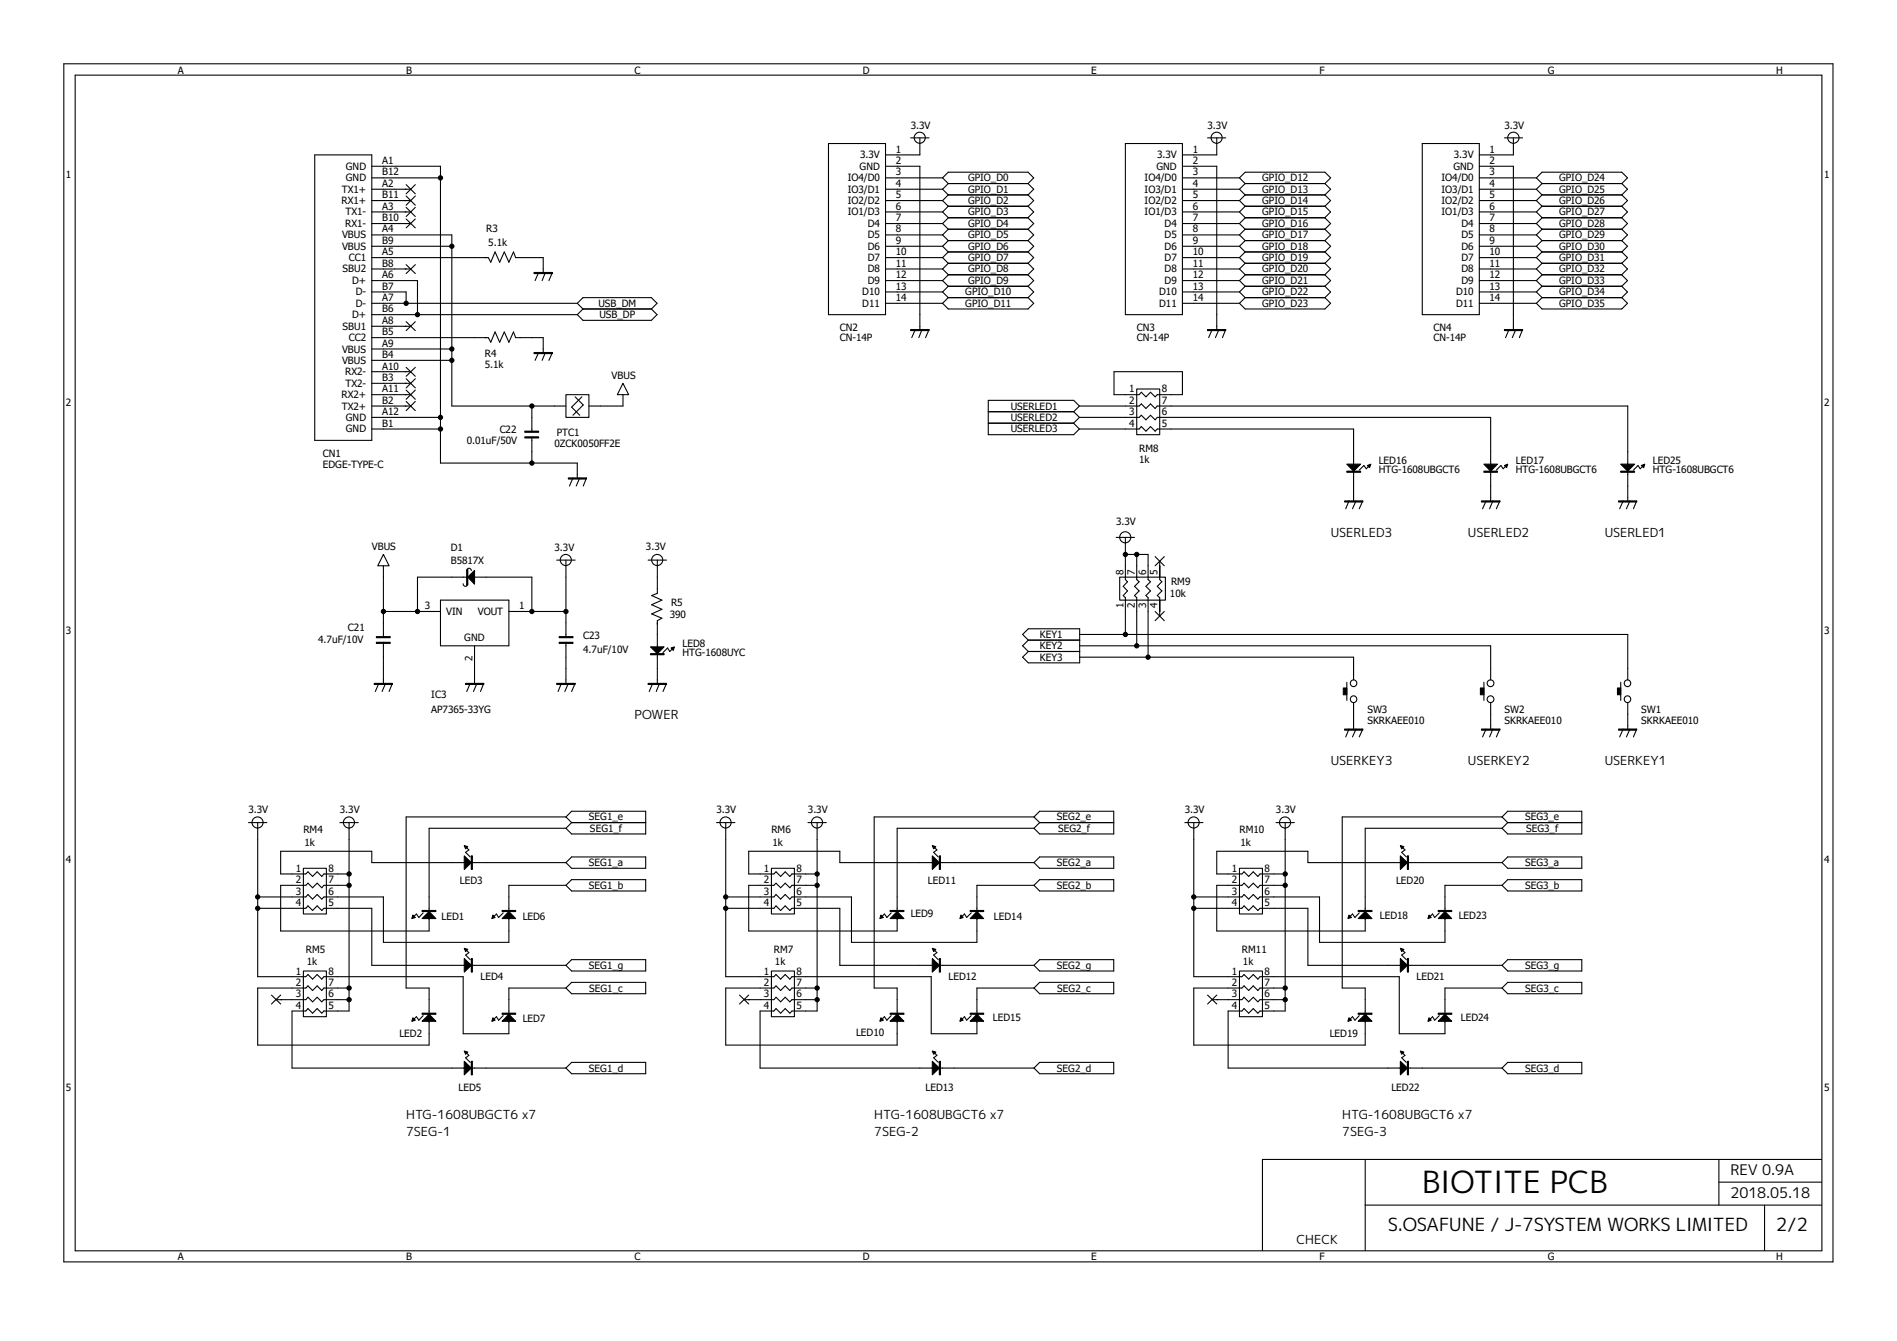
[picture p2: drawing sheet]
<svg xmlns="http://www.w3.org/2000/svg" width="297mm" height="210mm" viewBox="0 0 297 210" stroke-linecap="round" stroke-linejoin="round" font-family="sans-serif">
<g fill="none" stroke="#000" stroke-width=".17">
<path d="M10 10h277v187.6h-277zM11.8 11.8h273.4v184.1h-273.4zM49.3 24.3h8.9v44.7h-8.9zM58.2 29.6h6.1M58.2 31.4h6.1M58.2 33.2h6.1M58.2 35h6.1M58.2 36.8h12.5v26.8h17.9M58.2 26h10.8v46.5h21.4v2.3M58.2 27.9h10.8M58.2 38.6h12.5M63.6 28.9l1.4 1.5"/>
<path d="M63.6 30.7l1.4 1.4M63.6 32.5l1.4 1.4M63.6 34.3l1.4 1.4M65 28.9l-1.4 1.5M65 30.7l-1.4 1.4M65 32.5l-1.4 1.4M65 34.3l-1.4 1.4M129.7 22.5h8.9v26.8h-8.9zM138.6 29.6h9M138.6 31.4h9M138.6 33.2h9M138.6 35h9"/>
<path d="M138.6 26h5.4v25.6M138.6 27.9h9M138.6 36.8h9M138.6 38.6h9M142.6 21.6h2.9M144 21.6v2.7h-5.4M147.6 27.9l.9-.9h12.5l.8 .9-.8 .8M147.6 27.9l.9 .8M147.6 29.6l.9 .9M147.6 31.4l.9 .9M147.6 35l.9-.9h12.5l.8 .9-.8 .9M147.6 35l.9 .9"/>
<path d="M147.6 36.8l.9 .9M147.6 38.6l.9 .9M148.5 37.7l-.9 .9M148.5 39.5l-.9 .8M148.5 28.7h12.5M148.5 28.7l-.9 .9M148.5 30.5h12.5M148.5 30.5l-.9 .9M148.5 32.3h12.5M148.5 32.3l-.9 .9M148.5 35.9h12.5M148.5 35.9l-.9 .9"/>
<path d="M148.5 37.7h12.5M148.5 39.5h12.5M161 28.7l.8 .9-.8 .9M161 30.5l.8 .9-.8 .9M161 32.3l.8 .9-.8 .9h-12.5l-.9-.9M161 35.9l.8 .9-.8 .9M161 37.7l.8 .9-.8 .9M161 39.5l.8 .8-.8 .9M176.2 22.5h8.9v26.8h-8.9zM185.1 29.6h9M185.1 31.4h9M185.1 33.2h9"/>
<path d="M185.1 35h9M185.1 26h5.4v25.6M185.1 27.9h9M185.1 36.8h9M185.1 38.6h9M189.1 21.6h2.8M190.5 21.6v2.7h-5.4M194.1 35l.8-.9h12.5l.9 .9-.9 .9M194.1 27.9l.8-.9h12.5l.9 .9-.9 .8M194.1 38.6l.8 .9M194.1 36.8l.8 .9M194.1 35l.8 .9"/>
<path d="M194.1 31.4l.8 .9M194.1 29.6l.8 .9M194.1 27.9l.8 .8M194.9 28.7h12.5M194.9 30.5h12.5M194.9 32.3h12.5M194.9 35.9h12.5M194.9 37.7h12.5M194.9 39.5h12.5M194.9 39.5l-.8 .8M194.9 37.7l-.8 .9M194.9 35.9l-.8 .9"/>
<path d="M194.9 32.3l-.8 .9M194.9 30.5l-.8 .9M194.9 28.7l-.8 .9M207.4 32.3l.9 .9-.9 .9h-12.5l-.8-.9M207.4 35.9l.9 .9-.9 .9M207.4 37.7l.9 .9-.9 .9M207.4 30.5l.9 .9-.9 .9M207.4 39.5l.9 .8-.9 .9M207.4 28.7l.9 .9-.9 .9M222.7 22.5h8.9v26.8h-8.9zM231.6 29.6h8.9M231.6 31.4h8.9"/>
<path d="M231.6 33.2h8.9M231.6 35h8.9M231.6 26h5.3v25.6M231.6 27.9h8.9M231.6 36.8h8.9M231.6 38.6h8.9M235.5 21.6h2.9M236.9 21.6v2.7h-5.3M240.5 27.9l.9-.9h12.5l.9 .9-.9 .8M240.5 35l.9-.9h12.5l.9 .9-.9 .9M240.5 31.4l.9 .9M240.5 29.6l.9 .9"/>
<path d="M240.5 27.9l.9 .8M240.5 38.6l.9 .9M240.5 36.8l.9 .9M240.5 35l.9 .9M241.4 28.7h12.5M241.4 30.5h12.5M241.4 32.3h12.5M241.4 35.9h12.5M241.4 37.7h12.5M241.4 39.5h12.5M241.4 30.5l-.9 .9M241.4 28.7l-.9 .9"/>
<path d="M241.4 39.5l-.9 .8M241.4 37.7l-.9 .9M241.4 35.9l-.9 .9M241.4 32.3l-.9 .9M253.9 32.3l.9 .9-.9 .9h-12.5l-.9-.9M253.9 30.5l.9 .9-.9 .9M253.9 28.7l.9 .9-.9 .9M253.9 39.5l.9 .8-.9 .9M253.9 37.7l.9 .9-.9 .9M253.9 35.9l.9 .9-.9 .9M58.2 42.1h6.1M58.2 51.1h6.1"/>
<path d="M58.2 58.2h6.1M58.2 40.3h18.3l.3 .8 .7-1.6 .7 1.6 .8-1.6 .7 1.6 .7-1.6 .3 .8h4.3v2.4M58.2 52.9h18.3l.3 .7 .7-1.6 .7 1.6 .8-1.6 .7 1.6 .7-1.6 .3 .9h4.3v2.3M58.2 43.9h7.2v5.4M58.2 45.7h5.4v1.8M58.2 47.5h32.2M58.2 49.3h32.2M58.2 54.7h12.5M58.2 56.4h12.5M63.6 41.4l1.4 1.4M63.6 50.4l1.4 1.4M63.6 57.5l1.4 1.4"/>
<path d="M63.6 59.3l1.4 1.4M65 41.4l-1.4 1.4M65 50.4l-1.4 1.4M65 57.5l-1.4 1.4M65 59.3l-1.4 1.4M84.3 42.7l-.5 1.2M84.3 55.2l-.5 1.2M85.4 42.7l-.5 1.2M85.4 55.2l-.5 1.2M86.5 42.7l-.6 1.2M86.5 55.2l-.6 1.2M90.4 47.5l.9-.9h10.7l.9 .9-.9 .9"/>
<path d="M90.4 47.5l.9 .9M91.3 48.4l-.9 .9M91.3 48.4h10.7M102 48.4l.9 .9-.9 .9h-10.7l-.9-.9M138.6 42.1h9M138.6 40.3h9M138.6 43.9h9M138.6 45.7h9M138.6 47.5h9M143.3 51.6l-.6 1.3M144.4 51.6l-.6 1.3M145.5 51.6l-.6 1.3"/>
<path d="M147.6 43.9l.9-.8h12.5l.8 .8-.8 .9M147.6 40.3l.9 .9M147.6 43.9l.9 .9M147.6 45.7l.9 .9M148.5 41.2l-.9 .9M148.5 46.6h12.5M148.5 44.8l-.9 .9M148.5 46.6l-.9 .9M148.5 41.2h12.5M148.5 44.8h12.5M161 44.8l.8 .9-.8 .9M161 46.6l.8 .9-.8 .9h-12.5l-.9-.9"/>
<path d="M161 41.2l.8 .9-.8 .9h-12.5l-.9-.9M174.4 58.2h10.7v3.6h-3.9l-.4 .3-.7-.7-.7 .7-.7-.7-.3 .4h-4zM185.1 42.1h9M185.1 40.3h9M185.1 43.9h9M185.1 45.7h9M185.1 47.5h9M189.8 51.6l-.6 1.3M190.8 51.6l-.5 1.3M191.9 51.6l-.5 1.3M194.1 43.9l.8-.8h12.5l.9 .8-.9 .9M194.1 45.7l.8 .9"/>
<path d="M194.1 43.9l.8 .9M194.1 40.3l.8 .9M194.9 46.6l-.8 .9M194.9 44.8l-.8 .9M194.9 46.6h12.5M194.9 41.2h12.5M194.9 44.8h12.5M194.9 41.2l-.8 .9M207.4 46.6l.9 .9-.9 .9h-12.5l-.8-.9M207.4 41.2l.9 .9-.9 .9h-12.5l-.8-.9M207.4 44.8l.9 .9-.9 .9M231.6 42.1h8.9"/>
<path d="M231.6 40.3h8.9M231.6 43.9h8.9M231.6 45.7h8.9M231.6 47.5h8.9M236.3 51.6l-.6 1.3M237.3 51.6l-.5 1.3M238.4 51.6l-.5 1.3M240.5 43.9l.9-.8h12.5l.9 .8-.9 .9M240.5 45.7l.9 .9M240.5 43.9l.9 .9M240.5 40.3l.9 .9M241.4 46.6h12.5"/>
<path d="M241.4 41.2h12.5M241.4 44.8h12.5M241.4 41.2l-.9 .9M241.4 46.6l-.9 .9M241.4 44.8l-.9 .9M253.9 41.2l.9 .9-.9 .9h-12.5l-.9-.9M253.9 46.6l.9 .9-.9 .9h-12.5l-.9-.9M253.9 44.8l.9 .9-.9 .9M58.2 60h6.1M58.2 61.8h6.1M58.2 63.6h6.1M58.2 65.4h10.8"/>
<path d="M58.2 67.2h10.8M63.6 61.1l1.4 1.4M63.6 62.9l1.4 1.4M65 61.1l-1.4 1.4M65 62.9l-1.4 1.4M83.3 63.6v3.9M83.3 68.4v4.1M88.6 61.8h3.6v3.6h-3.6zM89.7 74.8l-.5 1.3M90 62.1l1.3 1.3-1.6 1.6M90.8 74.8l-.6 1.3M91.1 62.1l-1.6 1.7 1.3 1.2"/>
<path d="M91.8 74.8l-.5 1.3M97.5 60l.9 1.8h-1.8zM97.5 61.8v1.8h-5.3M154.7 66.3h13.4l.9 .9-.9 .9h-13.4zM154.7 62.7h13.4l.9 .9-.9 .9 .9 .9-.9 .9h-13.4zM154.7 64.5h13.4M169 63.6h9.4l.3-.4 .7 .8 .7-.8 .7 .8 .4-.4h73.6v9.1M169 65.4h9.4l.3-.4 .7 .7 .7-.7 .7 .7 .4-.3h52.2v7.3M169 67.2h9.4l.3-.4 .7 .7 .7-.7 .7 .7 .4-.3h30.7v5.5M178 60.9h3.6v7.2h-3.6zM211.2 78.4l-.5 1.3M211.9 74v4.4"/>
<path d="M212.3 78.4l-.5 1.3M213.4 78.4l-.6 1.3M214.4 72.9l-.5 .5-.4-.5-.7 .7M232.7 78.4l-.6 1.3M233.4 74v4.4M233.7 78.4l-.5 1.3M234.8 78.4l-.5 1.3M235.9 72.9l-.6 .5-.3-.5-.7 .7M254.1 78.4l-.5 1.3M254.8 74v4.4M255.2 78.4l-.6 1.3M256.2 78.4l-.5 1.3"/>
<path d="M257.3 72.9l-.5 .5-.3-.5-.8 .7M60 86.8l.9 1.8h-1.8zM60 88.6v11.1M60 95.8h9M69 94h10.7v7.1h-10.7zM72.5 91.4a.36 .36 0 0 0 .4 .4 .36 .36 0 0 0 .3-.3M73.1 90.4h-7.7v5.4M73.8 89.3a.36 .36 0 0 0-.4-.3 .36 .36 0 0 0-.3 .4M74.1 90.4h9.2v5.4M79.7 95.8h8.9M87.2 87.7h2.8M88.6 87.7v12"/>
<path d="M101.5 87.7h2.9M102.9 87.7v5.2l-.9 .4 1.6 .7-1.6 .7 1.6 .7-1.6 .7 1.6 .7-.7 .4v4.1M169 99.4h85.8v7.1M174.8 84.2h2.8M175.3 90.4h7.2v3.6h-7.2zM176.2 84.2v6.6l.3 .3-.6 .7 .6 .7-.6 .8 .3 .3v5.8M176.2 86.8h3.5v4l.4 .3-.7 .7 .7 .7-.7 .8 .3 .3v9.3M178 86.8v4l.4 .3-.8 .7 .8 .7-.8 .8 .4 .3v7.5M180.8 95.8l1.5 1.4M180.8 87.2l1.5 1.4M181.6 87.9v2.9l.3 .3-.7 .7 .7 .7-.7 .8 .4 .3v2.9M182.3 95.8l-1.5 1.4"/>
<path d="M182.3 87.2l-1.5 1.4M59.3 107l-.5 1.3M60 100.6v6.4M60.4 107l-.6 1.3M61.4 107l-.5 1.3M73.6 107l-.5 1.3M74.3 101.1v5.9M74.7 107l-.6 1.3M75.7 107l-.5 1.3M87.9 107l-.5 1.3M88.6 100.6v6.4M89 107l-.6 1.3"/>
<path d="M90 107l-.5 1.3M102.2 107l-.6 1.3M102.9 102.5v4.5M103.3 107l-.6 1.3M104.4 107l-.6 1.3M105.4 101.5l-.5 .5-.4-.5-.7 .7M161 100.2l-.9-.8 .9-.9h8v5.3h-8l-.9-.9 .9-.9M161 100.2h8M161 100.2l-.9 .9 .9 .9M161 102h8M169 101.1h64.4v5.4M169 102.9h42.9v3.6"/>
<path d="M210.9 106.8v2.9M211.2 114.2l-.5 1.2M211.9 110.1v4.1M212.3 114.2l-.5 1.2M213.4 114.2l-.6 1.2M232.3 106.8v2.9M232.7 114.2l-.6 1.2M233.4 110.1v4.1M233.7 114.2l-.5 1.2M234.8 114.2l-.5 1.2M253.7 106.8v2.9M254.1 114.2l-.5 1.2"/>
<path d="M254.8 110.1v4.1M255.2 114.2l-.6 1.2M256.2 114.2l-.5 1.2M38.9 128.8h2.9M40.3 128.8v24.2h7.6l.3-.4 .7 .7 .8-.7 .7 .7 .3-.3h21.8v8.9h7.2v-2M47.5 136h3.6v7.1h-3.6zM53.2 128.8h2.9M54.7 128.8v29.5h-4l-.3 .4-.7-.8-.8 .8-.7-.8-.3 .4h-2.2v9h27M54.7 138.6h-4l-.3 .4-.7-.7-.8 .7-.7-.7-.3 .3h-4v7.2h23.3v-2M72.7 135.1h-14.5v-1.8h-14.3v3.6h4l.3-.4 .7 .7 .8-.7 .7 .7 .3-.3h4M72.9 132.6l.5 .5-.5 .4 .7 .7M74 135.1h14.6"/>
<path d="M88.6 129.7h-21.4v12.9M88.6 127.9h-25v26.8h3.6v4M88.6 138.6h-8.9v4M88.6 127.9l.9-.9h11.6v3.6h-11.6l-.9-.9M88.6 127.9l.9 .9M89.5 128.8h11.6M89.5 134.2h11.6v1.8h-11.6l-.9-.9zM89.5 137.8h11.6v1.7h-11.6l-.9-.9zM89.5 128.8l-.9 .9M112.2 128.8h2.9M113.6 128.8v24.2h7.6l.3-.4 .7 .7 .7-.7 .8 .7 .3-.3h21.8v8.9h7.2v-2M120.8 136h3.6v7.1h-3.6z"/>
<path d="M126.5 128.8h2.9M127.9 128.8v29.5h-3.9l-.3 .4-.8-.8-.7 .8-.7-.8-.3 .4h-2.2v9h27M127.9 138.6h-3.9l-.3 .4-.8-.7-.7 .7-.7-.7-.3 .3h-4v7.2h23.3v-2M146 135.1h-14.5v-1.8h-14.3v3.6h4l.3-.4 .7 .7 .7-.7 .8 .7 .3-.3h3.9M146.2 132.6l.5 .5-.5 .4 .7 .7M147.2 135.1h14.7M161.9 138.6h-8.9v4M161.9 129.7h-21.4v12.9M161.9 127.9h-25v26.8h3.6v4M161.9 127.9l.9-.9h11.6v3.6h-11.6l-.9-.9M161.9 127.9l.9 .9M162.8 128.8h11.6"/>
<path d="M162.8 134.2h11.6v1.8h-11.6l-.9-.9zM162.8 137.8h11.6v1.7h-11.6l-.9-.9zM162.8 128.8l-.9 .9M185.5 128.8h2.8M186.9 128.8v24.2h7.5l.4-.4 .7 .7 .7-.7 .7 .7 .4-.3h21.8v8.9h7.1v-2M194.1 136h3.6v7.1h-3.6zM199.8 128.8h2.8M201.2 128.8v29.5h-3.9l-.4 .4-.7-.8-.7 .8-.7-.8-.4 .4h-2.1v9h26.9M201.2 138.6h-3.9l-.4 .4-.7-.7-.7 .7-.7-.7-.4 .3h-3.9v7.2h23.2v-2M219.2 135.1h-14.4v-1.8h-14.3v3.6h3.9l.4-.4 .7 .7 .7-.7 .7 .7 .4-.3h3.9M219.5 132.6l.5 .5-.5 .4 .7 .7M220.5 135.1h14.7"/>
<path d="M235.2 129.7h-21.5v12.9M235.2 127.9h-25.1v26.8h3.6v4M235.2 138.6h-9v4M235.2 135.1l.9-.9h11.5v1.8h-11.5zM235.2 127.9l.9-.9h11.5v3.6h-11.5l-.9-.9M235.2 138.6l.9-.8h11.5v1.7h-11.5zM235.2 127.9l.9 .9M236.1 128.8h11.5M236.1 128.8l-.9 .9M40.3 142.2h7.6l.3-.3 .7 .7 .8-.7 .7 .7 .3-.4h7.5v9h14.5M40.3 140.5h7.6l.3-.4 .7 .7 .8-.7 .7 .7 .3-.3h9.3v7.1h19.7v-3.8M42.5 155.8l1.4 1.4"/>
<path d="M43.2 156.5h4.7l.3-.3 .7 .7 .8-.7 .7 .7 .3-.4h4M43.9 155.8l-1.4 1.4M47.5 152.1h3.6v7.1h-3.6zM54.7 154.7h-4l-.3 .4-.7-.7-.8 .7-.7-.7-.3 .3h-7.6v9h26.9v-3.8M66.3 159l-.7 .8-.4-.6-.6 .6M66.3 143l-.7 .7-.4-.6-.6 .6M72.9 148.7l.5 .5-.5 .4 .7 .7M74 151.2h14.6M78.8 143l-.7 .7-.4-.6-.5 .6M78.8 159l-.7 .8-.4-.6-.5 .6M88.6 154.7h-8.9v4M89.5 150.3h11.6v1.8h-11.6l-.9-.9z"/>
<path d="M89.5 153.8h11.6v1.8h-11.6l-.9-.9zM113.6 142.2h7.6l.3-.3 .7 .7 .7-.7 .8 .7 .3-.4h7.5v9h14.5M113.6 140.5h7.6l.3-.4 .7 .7 .7-.7 .8 .7 .3-.3h9.3v7.1h19.7v-3.8M115.8 155.8l1.4 1.4M116.5 156.5h4.7l.3-.3 .7 .7 .7-.7 .8 .7 .3-.4h3.9M117.2 155.8l-1.4 1.4M120.8 152.1h3.6v7.1h-3.6zM127.9 154.7h-3.9l-.3 .4-.8-.7-.7 .7-.7-.7-.3 .3h-7.6v9h26.9v-3.8M139.5 143l-.6 .7-.4-.6-.6 .6M139.5 159l-.6 .8-.4-.6-.6 .6M146.2 148.7l.5 .5-.5 .4 .7 .7M147.2 151.2h14.7"/>
<path d="M152.1 143l-.8 .7-.3-.6-.5 .6M152.1 159l-.8 .8-.3-.6-.5 .6M161.9 154.7h-8.9v4M162.8 150.3h11.6v1.8h-11.6l-.9-.9zM162.8 153.8h11.6v1.8h-11.6l-.9-.9zM186.9 142.2h7.5l.4-.3 .7 .7 .7-.7 .7 .7 .4-.4h7.5v9h14.4M186.9 140.5h7.5l.4-.4 .7 .7 .7-.7 .7 .7 .4-.3h9.3v7.1h19.6v-3.8M189.1 155.8l1.4 1.4M189.8 156.5h4.6l.4-.3 .7 .7 .7-.7 .7 .7 .4-.4h3.9M190.5 155.8l-1.4 1.4M194.1 152.1h3.6v7.1h-3.6zM201.2 154.7h-3.9l-.4 .4-.7-.7-.7 .7-.7-.7-.4 .3h-7.5v9h26.8v-3.8"/>
<path d="M212.8 159l-.7 .8-.3-.6-.6 .6M212.8 143l-.7 .7-.3-.6-.6 .6M219.5 148.7l.5 .5-.5 .4 .7 .7M220.5 151.2h14.7M225.3 143l-.7 .7-.3-.6-.6 .6M225.3 159l-.7 .8-.3-.6-.6 .6M235.2 154.7h-9v4M235.2 151.2l.9-.9h11.5v1.8h-11.5zM235.2 154.7l.9-.9h11.5v1.8h-11.5zM72.9 164.8l.5 .5-.5 .4 .7 .7M74 167.3h14.6M89.5 166.4h11.6v1.7h-11.6l-.9-.8z"/>
<path d="M146.2 164.8l.5 .5-.5 .4 .7 .7M147.2 167.3h14.7M162.8 166.4h11.6v1.7h-11.6l-.9-.8zM219.5 164.8l.5 .5-.5 .4 .7 .7M220.5 167.3h14.7M235.2 167.3l.9-.9h11.5v1.7h-11.5zM213.7 181.6v14.2M213.7 188.7h71.5M269.1 181.6v7.1M269.1 185.1h16.1M276.3 188.7v7.1M285.2 181.6h-87.5v14.2"/>
<circle cx="144" cy="21.6" r=".87"/>
<circle cx="190.5" cy="21.6" r=".87"/>
<circle cx="236.9" cy="21.6" r=".88"/>
<circle cx="88.6" cy="87.7" r=".87"/>
<circle cx="102.9" cy="87.7" r=".87"/>
<circle cx="176.2" cy="84.1" r=".87"/>
<circle cx="211.9" cy="109.5" r=".52"/>
<circle cx="211.9" cy="107" r=".52"/>
<circle cx="233.4" cy="107" r=".53"/>
<circle cx="233.4" cy="109.5" r=".53"/>
<circle cx="254.8" cy="109.5" r=".52"/>
<circle cx="254.8" cy="107" r=".52"/>
<circle cx="40.3" cy="128.8" r=".87"/>
<circle cx="54.6" cy="128.8" r=".87"/>
<circle cx="113.6" cy="128.8" r=".87"/>
<circle cx="127.9" cy="128.8" r=".87"/>
<circle cx="186.9" cy="128.8" r=".87"/>
<circle cx="201.2" cy="128.8" r=".87"/>
</g>
<g fill="#000" stroke="#000" stroke-width=".17">
<path d="M83.6 42.7h2.9v.1h-2.9zM83.6 55.2h2.9v.2h-2.9zM142.6 51.6h2.9v.2h-2.9zM189.1 51.6h2.8v.2h-2.8zM235.5 51.6h2.9v.2h-2.9zM82.2 67.5h2.1v.2h-2.1zM82.2 68.4h2.1v.2h-2.1zM89 74.8h2.8v.2h-2.8zM210.5 78.4h2.9v.2h-2.9zM210.9 73.8h2.1v.2h-2.1zM210.9 72.7h2.1l-1.1 1.1zM214.1 72.9l.5-.2-.2 .5z"/>
<path d="M231.9 78.4h2.9v.2h-2.9zM232.3 73.8h2.1v.2h-2.1zM232.3 72.7h2.1l-1 1.1zM235.5 72.9l.6-.2-.2 .5zM253.4 78.4h2.8v.2h-2.8zM253.7 73.8h2.2v.2h-2.2zM253.7 72.7h2.2l-1.1 1.1zM257 72.9l.5-.2-.2 .5zM58.9 99.7h2.2v.2h-2.2zM74.3 89.3v2.2l-1.1-1.1zM73.1 89.3l.1-.1v2.3l-.1 .2zM87.5 99.7h2.2v.2h-2.2z"/>
<path d="M58.6 107h2.8v.2h-2.8zM58.9 100.6h2.2v.2h-2.2zM72.9 107h2.8v.2h-2.8zM87.2 107h2.8v.2h-2.8zM87.5 100.6h2.2v.2h-2.2zM101.5 107h2.9v.2h-2.9zM101.9 102.4h2.1v.1h-2.1zM101.9 101.3h2.1l-1.1 1.1zM105.1 101.5l.5-.2-.2 .6zM210.3 107.7h.6v1.1h-.6zM210.5 114.2h2.9v.1h-2.9zM231.8 107.7h.5v1.1h-.5z"/>
<path d="M231.9 114.2h2.9v.1h-2.9zM253.2 107.7h.5v1.1h-.5zM253.4 114.2h2.8v.1h-2.8zM72.7 132.4l.5 .2-.3 .3zM72.7 134l1.1 1.1-1.1 1zM73.8 134h.2v2.1h-.2zM146 132.4l.5 .2-.3 .3zM146 134l1.1 1.1-1.1 1zM147.1 134h.1v2.1h-.1zM219.2 132.4l.6 .2-.3 .3zM219.2 134l1.1 1.1-1.1 1zM220.3 134h.2v2.1h-.2z"/>
<path d="M64.6 159.4l.4 .4-.5 .1zM64.6 143.3l.4 .4-.5 .1zM67.2 158.8l1 1.1h-2.1zM66.1 143.8l1.1-1.1 1 1.1zM66.1 158.7h2.1v.1h-2.1zM66.1 142.6h2.1v.1h-2.1zM72.7 148.5l.5 .2-.3 .3zM72.7 150.1l1.1 1.1-1.1 1zM73.8 150.1h.2v2.1h-.2zM77.2 143.3l.3 .4-.5 .1zM77.2 159.4l.3 .4-.5 .1zM79.7 142.7l1 1.1h-2.1z"/>
<path d="M79.7 158.8l1 1.1h-2.1zM78.6 142.6h2.1v.1h-2.1zM78.6 158.7h2.1v.1h-2.1zM137.9 143.3l.4 .4-.5 .1zM137.9 159.4l.4 .4-.5 .1zM140.5 142.7l1 1.1h-2.1zM140.5 158.8l1 1.1h-2.1zM139.4 142.6h2.1v.1h-2.1zM139.4 158.7h2.1v.1h-2.1zM146 148.5l.5 .2-.3 .3zM146 150.1l1.1 1.1-1.1 1zM147.1 150.1h.1v2.1h-.1z"/>
<path d="M150.5 143.3l.3 .4-.5 .1zM150.5 159.4l.3 .4-.5 .1zM153 142.7l1 1.1h-2.1zM153 158.8l1 1.1h-2.1zM151.9 142.6h2.1v.1h-2.1zM151.9 158.7h2.1v.1h-2.1zM211.2 159.4l.4 .4-.6 .1zM211.2 143.3l.4 .4-.6 .1zM213.7 158.8l1.1 1.1h-2.2zM212.6 143.8l1.1-1.1 1.1 1.1zM212.6 158.7h2.2v.1h-2.2zM212.6 142.6h2.2v.1h-2.2z"/>
<path d="M219.2 148.5l.6 .2-.3 .3zM219.2 150.1l1.1 1.1-1.1 1zM220.3 150.1h.2v2.1h-.2zM223.7 143.3l.4 .4-.5 .1zM223.7 159.4l.4 .4-.5 .1zM226.2 142.7l1.1 1.1h-2.1zM226.2 158.8l1.1 1.1h-2.1zM225.2 142.6h2.1v.1h-2.1zM225.2 158.7h2.1v.1h-2.1zM72.7 164.6l.5 .2-.3 .3zM72.7 166.2l1.1 1.1-1.1 1zM73.8 166.2h.2v2.1h-.2z"/>
<path d="M146 164.6l.5 .2-.3 .3zM146 166.2l1.1 1.1-1.1 1zM147.1 166.2h.1v2.1h-.1zM219.2 164.6l.6 .2-.3 .3zM219.2 166.2l1.1 1.1-1.1 1zM220.3 166.2h.2v2.1h-.2z"/>
</g>
<g fill="#000" stroke="#000" stroke-width=".16">
<circle cx="69" cy="27.9" r=".34"/>
<circle cx="70.7" cy="38.6" r=".34"/>
<circle cx="63.6" cy="47.5" r=".34"/>
<circle cx="65.4" cy="49.3" r=".34"/>
<circle cx="70.7" cy="56.4" r=".34"/>
<circle cx="70.7" cy="54.7" r=".34"/>
<circle cx="69" cy="65.4" r=".34"/>
<circle cx="69" cy="67.2" r=".34"/>
<circle cx="83.3" cy="63.6" r=".34"/>
<circle cx="83.3" cy="72.5" r=".34"/>
<circle cx="60" cy="95.8" r=".34"/>
<circle cx="65.4" cy="95.8" r=".34"/>
<circle cx="83.3" cy="95.8" r=".34"/>
<circle cx="88.6" cy="95.8" r=".34"/>
<circle cx="176.2" cy="99.4" r=".34"/>
<circle cx="176.2" cy="86.8" r=".34"/>
<circle cx="178" cy="86.8" r=".34"/>
<circle cx="178" cy="101.1" r=".34"/>
<circle cx="179.7" cy="102.9" r=".34"/>
<circle cx="54.7" cy="136.9" r=".34"/>
<circle cx="54.7" cy="138.6" r=".34"/>
<circle cx="127.9" cy="136.9" r=".34"/>
<circle cx="127.9" cy="138.6" r=".34"/>
<circle cx="201.2" cy="136.9" r=".34"/>
<circle cx="201.2" cy="138.6" r=".34"/>
<circle cx="40.3" cy="142.2" r=".34"/>
<circle cx="40.3" cy="140.5" r=".34"/>
<circle cx="54.7" cy="156.5" r=".34"/>
<circle cx="54.7" cy="154.7" r=".34"/>
<circle cx="113.6" cy="142.2" r=".34"/>
<circle cx="113.6" cy="140.5" r=".34"/>
<circle cx="127.9" cy="154.7" r=".34"/>
<circle cx="127.9" cy="156.5" r=".34"/>
<circle cx="186.9" cy="140.5" r=".34"/>
<circle cx="186.9" cy="142.2" r=".34"/>
<circle cx="201.2" cy="156.5" r=".34"/>
<circle cx="201.2" cy="154.7" r=".34"/>
</g>
<text font-size="4.8" x="222.7" y="186.9">BIOTITE PCB</text>
<g font-size="2.8">
<text x="217.3" y="192.8">S.OSAFUNE / J-7SYSTEM WORKS LIMITED</text>
<text x="278.1" y="192.8">2/2</text>
</g>
<g font-size="2.3">
<text x="270.9" y="184.1">REV 0.9A</text>
<text x="270.9" y="187.7">2018.05.18</text>
</g>
<g font-size="1.9">
<text x="208.4" y="84.1">USERLED3</text>
<text x="229.8" y="84.1">USERLED2</text>
<text x="251.2" y="84.1">USERLED1</text>
<text x="99.4" y="112.6">POWER</text>
<text x="208.4" y="119.8">USERKEY3</text>
<text x="229.8" y="119.8">USERKEY2</text>
<text x="251.2" y="119.8">USERKEY1</text>
<text x="63.6" y="175.2">HTG-1608UBGCT6 x7</text>
<text x="63.6" y="177.9">7SEG-1</text>
<text x="136.9" y="175.2">HTG-1608UBGCT6 x7</text>
<text x="136.9" y="177.9">7SEG-2</text>
<text x="210.1" y="175.2">HTG-1608UBGCT6 x7</text>
<text x="210.1" y="177.9">7SEG-3</text>
<text x="203" y="194.9">CHECK</text>
</g>
<g font-size="1.6">
<text x="27.9" y="11.6">A</text>
<text x="63.6" y="11.6">B</text>
<text x="99.4" y="11.6">C</text>
<text x="135.1" y="11.6">D</text>
<text x="170.8" y="11.6">E</text>
<text x="206.6" y="11.6">F</text>
<text x="242.3" y="11.6">G</text>
<text x="278.1" y="11.6">H</text>
<text x="140.3" y="23.9">1</text>
<text x="142.6" y="20.2">3.3V</text>
<text x="186.7" y="23.9">1</text>
<text x="189.1" y="20.2">3.3V</text>
<text x="233.2" y="23.9">1</text>
<text x="235.5" y="20.2">3.3V</text>
<text x="10.3" y="27.9">1</text>
<text x="54.1" y="26.6">GND</text>
<text x="54.1" y="28.4">GND</text>
<text x="59.8" y="25.7">A1</text>
<text x="59.8" y="27.5">B12</text>
<text x="59.8" y="29.3">A2</text>
<text x="132.7" y="28.4">IO4/D0</text>
<text x="134.6" y="26.6">GND</text>
<text x="134.7" y="24.8">3.3V</text>
<text x="140.3" y="25.7">2</text>
<text x="140.3" y="27.5">3</text>
<text x="140.3" y="29.3">4</text>
<text x="151.6" y="28.4">GPIO_D0</text>
<text x="179.2" y="28.4">IO4/D0</text>
<text x="181.1" y="26.6">GND</text>
<text x="181.1" y="24.8">3.3V</text>
<text x="186.7" y="25.7">2</text>
<text x="186.7" y="27.5">3</text>
<text x="186.7" y="29.3">4</text>
<text x="197.6" y="28.4">GPIO_D12</text>
<text x="225.7" y="28.4">IO4/D0</text>
<text x="227.5" y="26.6">GND</text>
<text x="227.6" y="24.8">3.3V</text>
<text x="233.2" y="25.7">2</text>
<text x="233.2" y="27.5">3</text>
<text x="233.2" y="29.3">4</text>
<text x="244.1" y="28.4">GPIO_D24</text>
<text x="285.6" y="27.9">1</text>
<text x="53.5" y="32">RX1+</text>
<text x="53.5" y="30.2">TX1+</text>
<text x="54.1" y="35.5">RX1-</text>
<text x="54.1" y="33.7">TX1-</text>
<text x="59.8" y="32.9">A3</text>
<text x="59.8" y="31.1">B11</text>
<text x="59.8" y="34.6">B10</text>
<text x="132.7" y="30.2">IO3/D1</text>
<text x="132.7" y="32">IO2/D2</text>
<text x="132.7" y="33.7">IO1/D3</text>
<text x="135.8" y="35.5">D4</text>
<text x="140.3" y="31.1">5</text>
<text x="140.3" y="34.6">7</text>
<text x="140.3" y="32.9">6</text>
<text x="151.6" y="30.2">GPIO_D1</text>
<text x="151.6" y="32">GPIO_D2</text>
<text x="151.6" y="33.7">GPIO_D3</text>
<text x="151.6" y="35.5">GPIO_D4</text>
<text x="179.2" y="30.2">IO3/D1</text>
<text x="179.2" y="32">IO2/D2</text>
<text x="179.2" y="33.7">IO1/D3</text>
<text x="182.3" y="35.5">D4</text>
<text x="186.7" y="31.1">5</text>
<text x="186.7" y="34.6">7</text>
<text x="186.7" y="32.9">6</text>
<text x="197.6" y="35.5">GPIO_D16</text>
<text x="197.6" y="33.7">GPIO_D15</text>
<text x="197.6" y="32">GPIO_D14</text>
<text x="197.6" y="30.2">GPIO_D13</text>
<text x="225.7" y="30.2">IO3/D1</text>
<text x="225.7" y="32">IO2/D2</text>
<text x="225.7" y="33.7">IO1/D3</text>
<text x="228.8" y="35.5">D4</text>
<text x="233.2" y="31.1">5</text>
<text x="233.2" y="34.6">7</text>
<text x="233.2" y="32.9">6</text>
<text x="244.1" y="32">GPIO_D26</text>
<text x="244.1" y="30.2">GPIO_D25</text>
<text x="244.1" y="33.7">GPIO_D27</text>
<text x="244.1" y="35.5">GPIO_D28</text>
<text x="53.6" y="37.3">VBUS</text>
<text x="53.6" y="39.1">VBUS</text>
<text x="54.6" y="40.9">CC1</text>
<text x="59.8" y="36.4">A4</text>
<text x="59.8" y="38.2">B9</text>
<text x="59.8" y="40">A5</text>
<text x="59.8" y="41.8">B8</text>
<text x="76.1" y="36.4">R3</text>
<text x="76.5" y="38.6">5.1k</text>
<text x="135.8" y="37.3">D5</text>
<text x="135.8" y="39.1">D6</text>
<text x="135.8" y="40.9">D7</text>
<text x="140.3" y="36.4">8</text>
<text x="140.3" y="38.2">9</text>
<text x="140.3" y="40">10</text>
<text x="140.3" y="41.8">11</text>
<text x="151.6" y="37.3">GPIO_D5</text>
<text x="151.6" y="39.1">GPIO_D6</text>
<text x="151.6" y="40.9">GPIO_D7</text>
<text x="182.3" y="37.3">D5</text>
<text x="182.3" y="39.1">D6</text>
<text x="182.3" y="40.9">D7</text>
<text x="186.7" y="36.4">8</text>
<text x="186.7" y="38.2">9</text>
<text x="186.7" y="40">10</text>
<text x="186.7" y="41.8">11</text>
<text x="197.6" y="40.9">GPIO_D19</text>
<text x="197.6" y="39.1">GPIO_D18</text>
<text x="197.6" y="37.3">GPIO_D17</text>
<text x="228.8" y="37.3">D5</text>
<text x="228.8" y="39.1">D6</text>
<text x="228.8" y="40.9">D7</text>
<text x="233.2" y="36.4">8</text>
<text x="233.2" y="38.2">9</text>
<text x="233.2" y="40">10</text>
<text x="233.2" y="41.8">11</text>
<text x="244.1" y="40.9">GPIO_D31</text>
<text x="244.1" y="39.1">GPIO_D30</text>
<text x="244.1" y="37.3">GPIO_D29</text>
<text x="53.6" y="42.7">SBU2</text>
<text x="55.1" y="44.4">D+</text>
<text x="55.7" y="46.3">D-</text>
<text x="59.8" y="43.6">A6</text>
<text x="59.8" y="47.2">A7</text>
<text x="59.8" y="45.3">B7</text>
<text x="135" y="46.3">D10</text>
<text x="135.8" y="42.7">D8</text>
<text x="135.8" y="44.4">D9</text>
<text x="140.3" y="43.6">12</text>
<text x="140.3" y="45.3">13</text>
<text x="140.3" y="47.2">14</text>
<text x="151.1" y="46.3">GPIO_D10</text>
<text x="151.6" y="42.7">GPIO_D8</text>
<text x="151.6" y="44.4">GPIO_D9</text>
<text x="181.5" y="46.3">D10</text>
<text x="182.3" y="42.7">D8</text>
<text x="182.3" y="44.4">D9</text>
<text x="186.7" y="43.6">12</text>
<text x="186.7" y="45.3">13</text>
<text x="186.7" y="47.2">14</text>
<text x="197.6" y="46.3">GPIO_D22</text>
<text x="197.6" y="44.4">GPIO_D21</text>
<text x="197.6" y="42.7">GPIO_D20</text>
<text x="228" y="46.3">D10</text>
<text x="228.8" y="42.7">D8</text>
<text x="228.8" y="44.4">D9</text>
<text x="233.2" y="43.6">12</text>
<text x="233.2" y="45.3">13</text>
<text x="233.2" y="47.2">14</text>
<text x="244.1" y="46.3">GPIO_D34</text>
<text x="244.1" y="44.4">GPIO_D33</text>
<text x="244.1" y="42.7">GPIO_D32</text>
<text x="53.6" y="51.6">SBU1</text>
<text x="54.6" y="53.4">CC2</text>
<text x="55.1" y="49.8">D+</text>
<text x="55.7" y="48">D-</text>
<text x="59.8" y="52.5">B5</text>
<text x="59.8" y="48.9">B6</text>
<text x="59.8" y="50.7">A8</text>
<text x="93.7" y="48">USB_DM</text>
<text x="93.9" y="49.8">USB_DP</text>
<text x="131.5" y="53.4">CN-14P</text>
<text x="131.5" y="51.8">CN2</text>
<text x="135" y="48">D11</text>
<text x="151.1" y="48">GPIO_D11</text>
<text x="178" y="53.4">CN-14P</text>
<text x="178" y="51.8">CN3</text>
<text x="181.5" y="48">D11</text>
<text x="197.6" y="48">GPIO_D23</text>
<text x="224.5" y="53.4">CN-14P</text>
<text x="224.5" y="51.8">CN4</text>
<text x="228" y="48">D11</text>
<text x="244.1" y="48">GPIO_D35</text>
<text x="53.6" y="55.2">VBUS</text>
<text x="53.6" y="57">VBUS</text>
<text x="54.1" y="58.8">RX2-</text>
<text x="59.8" y="54.3">A9</text>
<text x="59.8" y="56.1">B4</text>
<text x="59.8" y="57.9">A10</text>
<text x="59.8" y="59.6">B3</text>
<text x="75.9" y="57.7">5.1k</text>
<text x="75.9" y="55.9">R4</text>
<text x="95.8" y="59.3">VBUS</text>
<text x="10.3" y="63.6">2</text>
<text x="53.5" y="62.4">RX2+</text>
<text x="53.5" y="64.1">TX2+</text>
<text x="54.1" y="60.5">TX2-</text>
<text x="54.1" y="65.9">GND</text>
<text x="59.8" y="65">A12</text>
<text x="59.8" y="61.4">A11</text>
<text x="59.8" y="63.2">B2</text>
<text x="158.2" y="64.1">USERLED1</text>
<text x="158.2" y="65.9">USERLED2</text>
<text x="176.8" y="61.4">1</text>
<text x="176.8" y="63.2">2</text>
<text x="176.8" y="65">3</text>
<text x="181.9" y="65">6</text>
<text x="181.9" y="63.2">7</text>
<text x="181.9" y="61.4">8</text>
<text x="285.6" y="63.6">2</text>
<text x="50.5" y="71.6">CN1</text>
<text x="54.1" y="67.7">GND</text>
<text x="59.8" y="66.8">B1</text>
<text x="73.1" y="69.5">0.01uF/50V</text>
<text x="78.2" y="67.9">C22</text>
<text x="86.8" y="70">0ZCK0050FF2E</text>
<text x="87.2" y="68.2">PTC1</text>
<text x="158.2" y="67.7">USERLED3</text>
<text x="176.8" y="66.8">4</text>
<text x="178.4" y="70.7">RM8</text>
<text x="181.9" y="66.8">5</text>
<text x="50.5" y="73.2">EDGE-TYPE-C</text>
<text x="178.4" y="72.5">1k</text>
<text x="215.9" y="74.1">HTG-1608UBGCT6</text>
<text x="215.9" y="72.7">LED16</text>
<text x="237.3" y="74.1">HTG-1608UBGCT6</text>
<text x="237.3" y="72.7">LED17</text>
<text x="258.8" y="74.1">HTG-1608UBGCT6</text>
<text x="258.8" y="72.7">LED25</text>
<text x="174.8" y="82.2">3.3V</text>
<text x="58.2" y="86.1">VBUS</text>
<text x="70.6" y="88.3">B5817X</text>
<text x="70.6" y="86.3">D1</text>
<text x="86.8" y="86.3">3.3V</text>
<text x="101.1" y="86.1">3.3V</text>
<text x="66.5" y="95.4">3</text>
<text x="81.3" y="95.4">1</text>
<text x="105.1" y="94.9">R5</text>
<text x="175.9" y="95.2" transform="rotate(-90 175.9 95.2)">1</text>
<text x="175.9" y="90" transform="rotate(-90 175.9 90)">8</text>
<text x="177.7" y="95.2" transform="rotate(-90 177.7 95.2)">2</text>
<text x="177.7" y="90" transform="rotate(-90 177.7 90)">7</text>
<text x="179.5" y="95.2" transform="rotate(-90 179.5 95.2)">3</text>
<text x="179.5" y="90" transform="rotate(-90 179.5 90)">6</text>
<text x="181.2" y="95.2" transform="rotate(-90 181.2 95.2)">4</text>
<text x="181.2" y="90" transform="rotate(-90 181.2 90)">5</text>
<text x="183.2" y="93.4">10k</text>
<text x="183.3" y="91.7">RM9</text>
<text x="10.3" y="99.4">3</text>
<text x="49.8" y="100.8">4.7uF/10V</text>
<text x="54.5" y="98.8">C21</text>
<text x="69.8" y="96.3">VIN</text>
<text x="72.7" y="100.4">GND</text>
<text x="74.8" y="96.3">VOUT</text>
<text x="91.3" y="100">C23</text>
<text x="104.9" y="96.8">390</text>
<text x="106.8" y="101.3">LED8</text>
<text x="162.8" y="99.9">KEY1</text>
<text x="162.8" y="101.6">KEY2</text>
<text x="285.6" y="99.4">3</text>
<text x="74" y="103.6" transform="rotate(-90 74 103.6)">2</text>
<text x="91.3" y="102.2">4.7uF/10V</text>
<text x="106.8" y="102.7">HTG-1608UYC</text>
<text x="162.8" y="103.5">KEY3</text>
<text x="67.5" y="111.7">AP7365-33YG</text>
<text x="67.5" y="109.3">IC3</text>
<text x="214.1" y="113.5">SKRKAEE010</text>
<text x="214.1" y="111.7">SW3</text>
<text x="235.5" y="113.5">SKRKAEE010</text>
<text x="235.5" y="111.7">SW2</text>
<text x="257" y="113.5">SKRKAEE010</text>
<text x="257" y="111.7">SW1</text>
<text x="38.9" y="127.4">3.3V</text>
<text x="47.5" y="130.4">RM4</text>
<text x="53.2" y="127.4">3.3V</text>
<text x="92.2" y="128.5">SEG1_e</text>
<text x="92.4" y="130.3">SEG1_f</text>
<text x="112.2" y="127.4">3.3V</text>
<text x="120.8" y="130.4">RM6</text>
<text x="126.5" y="127.4">3.3V</text>
<text x="165.5" y="128.5">SEG2_e</text>
<text x="165.7" y="130.3">SEG2_f</text>
<text x="185.5" y="127.4">3.3V</text>
<text x="194.1" y="130.4">RM10</text>
<text x="199.8" y="127.4">3.3V</text>
<text x="238.8" y="128.5">SEG3_e</text>
<text x="238.9" y="130.3">SEG3_f</text>
<text x="10.3" y="135.1">4</text>
<text x="46.3" y="136.5">1</text>
<text x="47.7" y="132.4">1k</text>
<text x="51.4" y="136.5">8</text>
<text x="92.2" y="135.6">SEG1_a</text>
<text x="119.6" y="136.5">1</text>
<text x="120.9" y="132.4">1k</text>
<text x="124.7" y="136.5">8</text>
<text x="165.5" y="135.6">SEG2_a</text>
<text x="192.9" y="136.5">1</text>
<text x="194.2" y="132.4">1k</text>
<text x="198" y="136.5">8</text>
<text x="238.8" y="135.6">SEG3_a</text>
<text x="285.6" y="135.1">4</text>
<text x="46.3" y="138.3">2</text>
<text x="46.3" y="140.1">3</text>
<text x="46.3" y="141.9">4</text>
<text x="51.4" y="141.9">5</text>
<text x="51.4" y="140.1">6</text>
<text x="51.4" y="138.3">7</text>
<text x="72" y="138.5">LED3</text>
<text x="92.2" y="139.2">SEG1_b</text>
<text x="119.6" y="138.3">2</text>
<text x="119.6" y="140.1">3</text>
<text x="119.6" y="141.9">4</text>
<text x="124.7" y="141.9">5</text>
<text x="124.7" y="140.1">6</text>
<text x="124.7" y="138.3">7</text>
<text x="142.6" y="143.7">LED9</text>
<text x="145.3" y="138.5">LED11</text>
<text x="165.5" y="139.2">SEG2_b</text>
<text x="192.9" y="138.3">2</text>
<text x="192.9" y="140.1">3</text>
<text x="192.9" y="141.9">4</text>
<text x="198" y="141.9">5</text>
<text x="198" y="140.1">6</text>
<text x="198" y="138.3">7</text>
<text x="216" y="143.8">LED18</text>
<text x="218.6" y="138.5">LED20</text>
<text x="228.4" y="143.8">LED23</text>
<text x="238.8" y="139.2">SEG3_b</text>
<text x="47.9" y="149.2">RM5</text>
<text x="69.1" y="144">LED1</text>
<text x="81.8" y="144">LED6</text>
<text x="121.2" y="149.2">RM7</text>
<text x="155.6" y="144">LED14</text>
<text x="194.4" y="149.2">RM11</text>
<text x="46.3" y="152.6">1</text>
<text x="46.3" y="154.4">2</text>
<text x="48" y="151.2">1k</text>
<text x="51.4" y="154.4">7</text>
<text x="51.4" y="152.6">8</text>
<text x="75.2" y="153.5">LED4</text>
<text x="92.2" y="151.7">SEG1_g</text>
<text x="92.2" y="155.3">SEG1_c</text>
<text x="119.6" y="152.6">1</text>
<text x="119.6" y="154.4">2</text>
<text x="121.3" y="151.2">1k</text>
<text x="124.7" y="154.4">7</text>
<text x="124.7" y="152.6">8</text>
<text x="148.5" y="153.5">LED12</text>
<text x="165.5" y="151.7">SEG2_g</text>
<text x="165.5" y="155.3">SEG2_c</text>
<text x="192.9" y="152.6">1</text>
<text x="192.9" y="154.4">2</text>
<text x="194.6" y="151.2">1k</text>
<text x="198" y="154.4">7</text>
<text x="198" y="152.6">8</text>
<text x="221.8" y="153.5">LED21</text>
<text x="238.8" y="151.7">SEG3_g</text>
<text x="238.8" y="155.3">SEG3_c</text>
<text x="46.3" y="156.2">3</text>
<text x="46.3" y="157.9">4</text>
<text x="51.4" y="157.9">5</text>
<text x="51.4" y="156.2">6</text>
<text x="81.8" y="160.1">LED7</text>
<text x="119.6" y="156.2">3</text>
<text x="119.6" y="157.9">4</text>
<text x="124.7" y="157.9">5</text>
<text x="124.7" y="156.2">6</text>
<text x="155.4" y="159.9">LED15</text>
<text x="192.9" y="156.2">3</text>
<text x="192.9" y="157.9">4</text>
<text x="198" y="157.9">5</text>
<text x="198" y="156.2">6</text>
<text x="228.7" y="159.9">LED24</text>
<text x="62.5" y="162.4">LED2</text>
<text x="92.2" y="167.8">SEG1_d</text>
<text x="134" y="162.3">LED10</text>
<text x="165.5" y="167.8">SEG2_d</text>
<text x="208.2" y="162.4">LED19</text>
<text x="238.8" y="167.8">SEG3_d</text>
<text x="10.3" y="170.8">5</text>
<text x="71.8" y="170.8">LED5</text>
<text x="144.9" y="170.8">LED13</text>
<text x="217.8" y="170.8">LED22</text>
<text x="285.6" y="170.8">5</text>
<text x="27.9" y="197.3">A</text>
<text x="63.6" y="197.3">B</text>
<text x="99.4" y="197.3">C</text>
<text x="135.1" y="197.3">D</text>
<text x="170.8" y="197.3">E</text>
<text x="206.6" y="197.3">F</text>
<text x="242.3" y="197.3">G</text>
<text x="278.1" y="197.3">H</text>
</g>
</svg>
